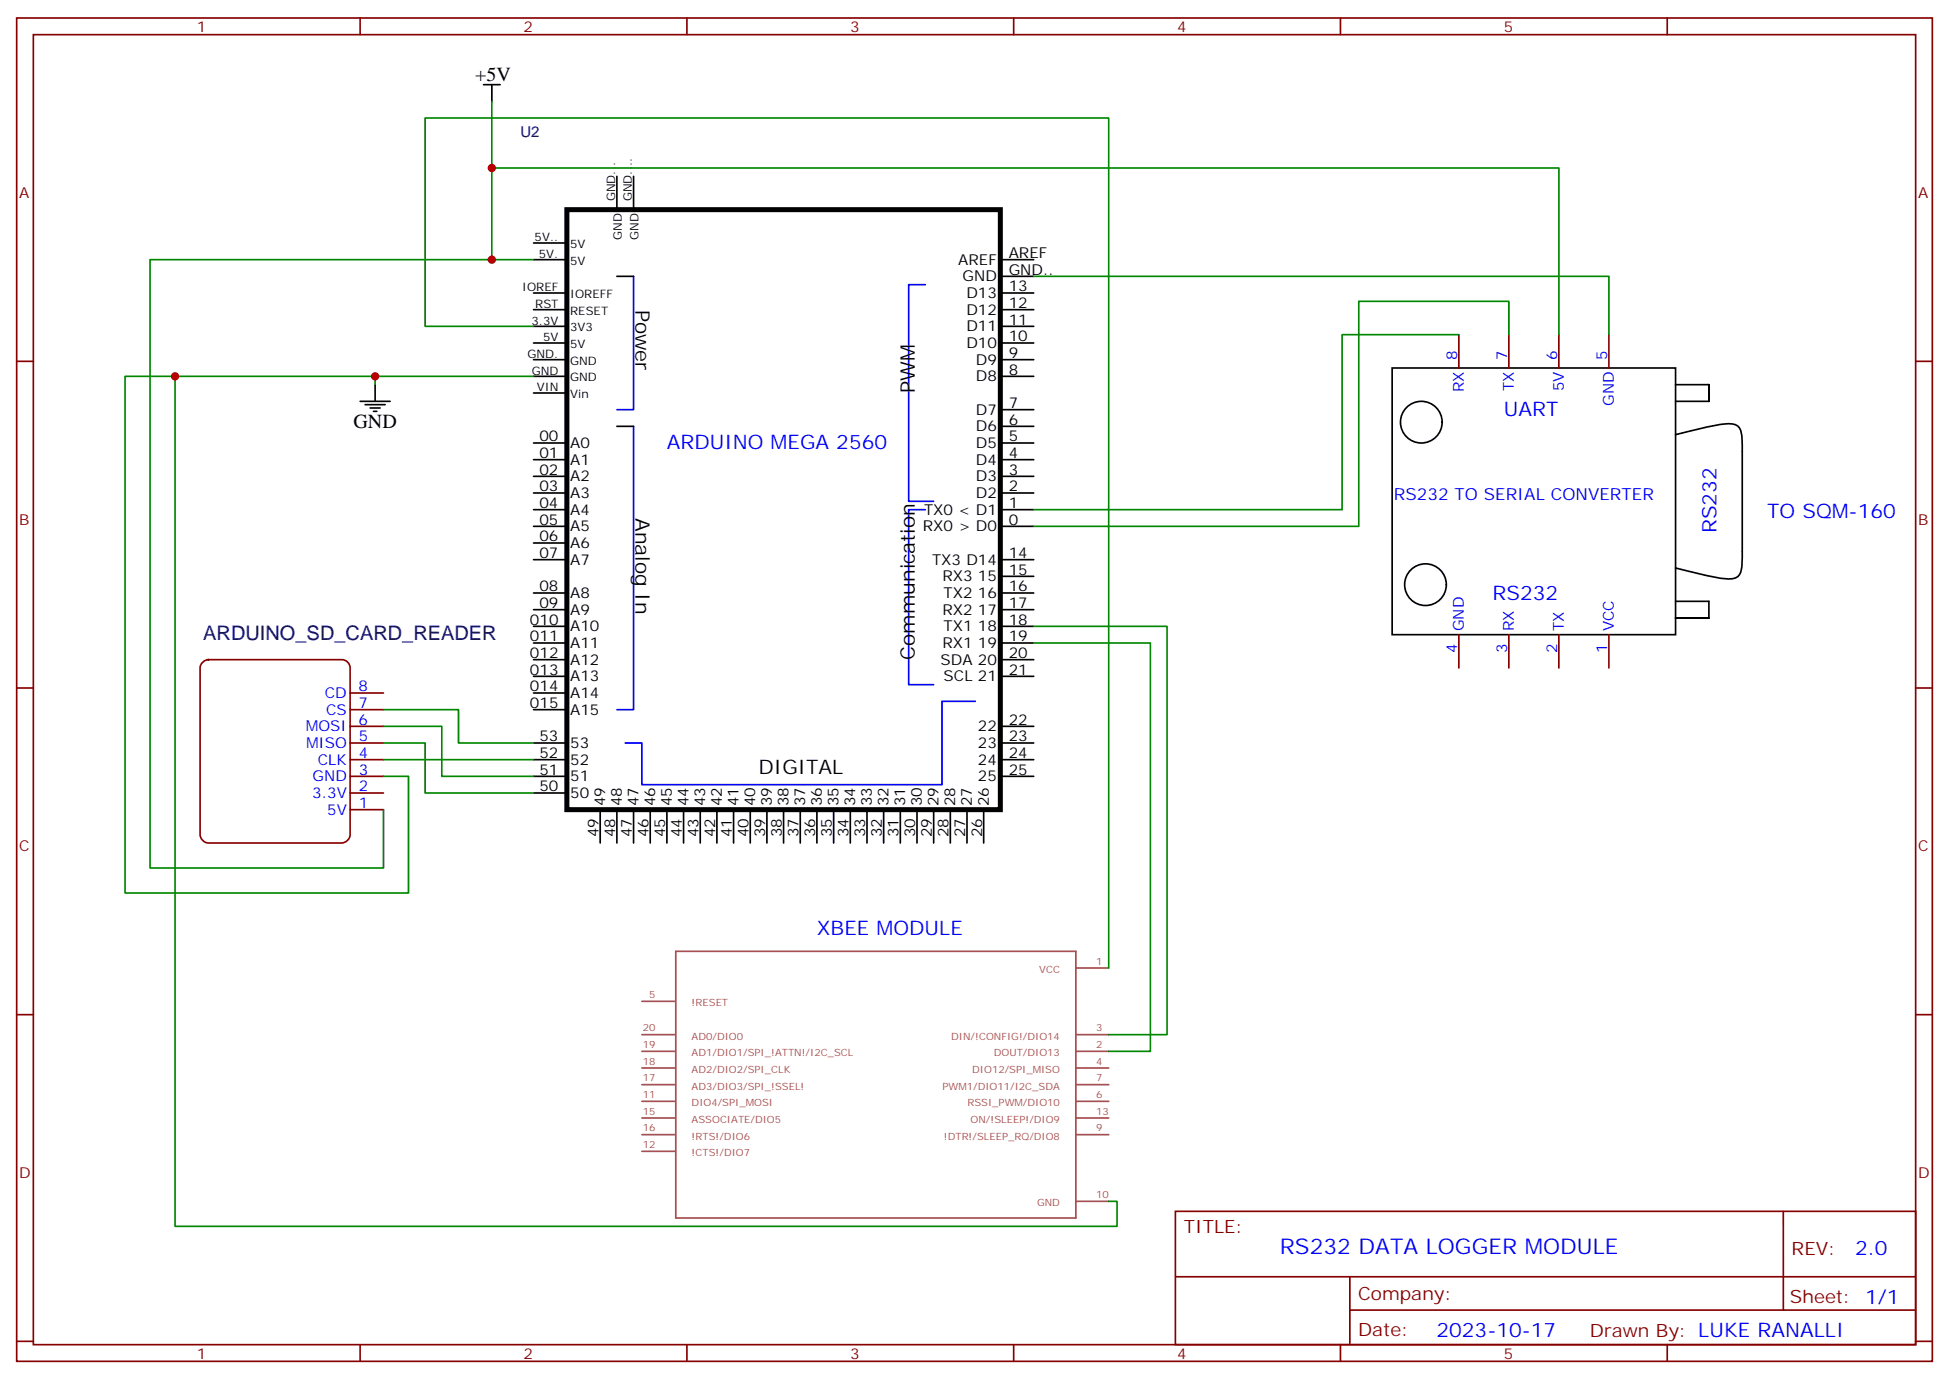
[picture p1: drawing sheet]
<svg xmlns="http://www.w3.org/2000/svg" width="412mm" height="292mm" viewBox="0 0 412 292" stroke-linecap="round" stroke-linejoin="round" font-family="sans-serif">
<g fill="none" stroke="#870000" stroke-width=".35">
<path d="M3.5 3.8h405.4v284.3h-405.4zM7.1 7.3h398.2v277.3h-398.2zM76.2 3.8v3.5M145.3 3.8v3.5M214.5 3.8v3.5M283.6 3.8v3.5M352.8 3.8v3.5M3.5 76.5h3.6M308.7 70.8v7.1M319.3 70.8v7.1M329.8 70.8v7.1M340.4 70.8v7.1"/>
<path d="M405.3 76.5h3.6M308.7 134.3v7.1M319.3 134.3v7.1M329.8 134.3v7.1M340.4 134.3v7.1M3.5 145.6h3.6M42.9 140.1l1.2-.5h28.2a1.76 1.76 0 0 1 1.8 1.8v35.3a1.89 1.89 0 0 1-1.8 1.7h-28.2a1.89 1.89 0 0 1-1.8-1.7v-35.3l.1-.5zM74.1 157.3h7M74.1 153.7h7M74.1 150.2h7M74.1 146.7h7M405.3 145.6h3.6"/>
<path d="M74.1 171.4h7M74.1 167.9h7M74.1 164.3h7M74.1 160.8h7M3.5 214.8h3.6M405.3 214.8h3.6M248.7 256.4h156.6v28.2h-156.6zM377.3 256.4v20.9M248.7 270.2h156.5M285.6 277.3h119.6M285.6 270.2v14.2M3.5 283.9h3.6"/>
<path d="M76.2 284.6v3.5M145.3 284.6v3.5M214.5 284.6v3.5M283.6 284.6v3.5M352.8 284.6v3.5M405.3 283.9h3.6"/>
</g>
<g fill="none" stroke="#a64a4a" stroke-width=".35">
<path d="M135.8 219h7M135.8 211.9h7M143 201.4h84.7v56.4h-84.7zM227.7 204.9h6.9M227.7 219h6.9M135.8 222.5h7M135.8 226.1h7M135.8 233.1h7M135.8 229.6h7M135.8 236.6h7M227.7 222.5h6.9M227.7 226.1h6.9"/>
<path d="M227.7 233.1h6.9M227.7 229.6h6.9M227.7 236.6h6.9M135.8 240.2h7M135.8 243.7h7M227.7 240.2h6.9M227.7 254.3h6.9"/>
</g>
<g fill="none" stroke="#000" stroke-width=".35">
<path d="M102.3 17.9h3.5M104.1 17.9v3.5M130.5 37.3v7.1M134.1 37.3v7.1M112.9 55h7M112.9 51.4h7M130.5 58.5h3.6M211.7 55h7M211.7 58.5h7M112.9 79.7h7M112.9 76.1h7M112.9 72.6h7"/>
<path d="M112.9 69.1h7M112.9 65.5h7M112.9 62h7M211.7 79.7h7M211.7 76.1h7M211.7 72.6h7M211.7 69.1h7M211.7 65.5h7M211.7 62h7M294.6 77.9h59.9v56.4h-59.9zM76.2 84.9h6.3M77.3 85.7h4.2"/>
<path d="M78.3 86.4h2.1M79 87.1h.7M79.4 81.4v3.5M112.9 93.8h7M112.9 97.3h7M112.9 83.2h7M130.5 90.2h3.6M211.7 93.8h7M211.7 97.3h7M211.7 86.7h7M211.7 90.2h7M354.5 92l5.3-1.3a21.1 21.1 0 0 1 7.1-.9 2.18 2.18 0 0 1 1.6 2.1l.1 2.2v24a6.6 6.6 0 0 1-.6 3.6 3.1 3.1 0 0 1-3.1 .8l-3.1-.5-7.3-1.8"/>
<path d="M354.5 84.9h7.1M354.5 81.4h7.1M361.6 84.9v-3.5v3.5M112.9 100.8h7M112.9 104.4h7M112.9 107.9h7M112.9 111.4h7M112.9 114.9h7M112.9 118.5h7M211.7 100.8h7M211.7 104.4h7M211.7 107.9h7"/>
<path d="M211.7 111.4h7M211.7 118.5h7M112.9 125.5h7M112.9 129h7M112.9 132.6h7M112.9 136.1h7M112.9 139.6h7M211.7 125.5h7M211.7 129h7M211.7 132.6h7M211.7 136.1h7M211.7 139.6h7"/>
<path d="M211.7 122h7M354.5 130.8h7.1h-7.1M354.5 127.3h7.1v3.5M112.9 143.2h7M112.9 146.7h7M112.9 150.2h7M112.9 157.3h7M211.7 143.2h7M211.7 157.3h7M211.7 153.7h7M112.9 160.8h7M112.9 164.3h7"/>
<path d="M112.9 167.9h7M127 171.4v7M130.5 171.4v7M134.1 171.4v7M137.6 171.4v7M141.1 171.4v7M144.6 171.4v7M148.2 171.4v7M151.7 171.4v7M155.2 171.4v7M158.7 171.4v7M162.3 171.4v7"/>
<path d="M165.8 171.4v7M169.3 171.4v7M172.9 171.4v7M176.4 171.4v7M179.9 171.4v7M183.4 171.4v7M187 171.4v7M190.5 171.4v7M194 171.4v7M197.6 171.4v7M201.1 171.4v7M204.6 171.4v7"/>
<path d="M208.1 171.4v7M211.7 160.8h7M211.7 164.3h7"/>
<circle cx="300.7" cy="89.4" r="4.4"/>
<circle cx="301.6" cy="123.8" r="4.4"/>
</g>
<path d="M119.9 44.4h91.8v127h-91.8z" fill="none" stroke="#000" stroke-width="1.1"/>
<path d="M134.1 58.5v28.2h-3.6M195.8 60.3h-3.5v45.8h5.3M134.1 90.2v60h-3.6M195.8 107.9h-3.5v37h5.3M206.4 148.4h-7.1v17.7h-63.5v-8.8h-3.5" fill="none" stroke="#00f" stroke-width=".35"/>
<g fill="none" stroke="#008700" stroke-width=".35">
<path d="M104.1 21.4v33.6h8.8M104.1 35.6h225.7v35.2M104.1 55h-72.4v128.7h49.4v-12.3M218.7 58.5h121.7v12.3M37 79.7v179.9h199.4v-5.3h-1.8M79.4 79.7h-52.9v109.3h59.9v-24.7h-5.3M112.9 79.7h-33.5v1.7M112.9 69.1h-22.9v-44.1h144.6v179.9M308.7 70.8h-24.7v37.1h-65.3M319.3 70.8v-7h-31.8v47.6h-68.8M218.7 136.1h24.7v86.4h-8.8M218.7 132.6h28.2v86.4h-12.3"/>
<path d="M81.1 157.3h8.9v10.6h22.9M81.1 153.7h12.4v10.6h19.4M81.1 150.2h15.9v7.1h15.9M81.1 160.8h31.8"/>
</g>
<g fill="#c00">
<circle cx="104.1" cy="55" r=".88"/>
<circle cx="104.1" cy="35.6" r=".88"/>
<circle cx="79.4" cy="79.7" r=".88"/>
<circle cx="37" cy="79.7" r=".88"/>
</g>
<text font-size="4.6" fill="#00f" x="270.8" y="265.4">RS232 DATA LOGGER MODULE</text>
<g font-size="4.2">
<text x="100.5" y="17.2">+5V</text>
<text x="134.5" y="65.5" transform="rotate(90 134.5 65.5)">Power</text>
<text x="193.6" y="83.2" transform="rotate(-90 193.6 83.2)">PWM</text>
<text x="74.8" y="90.6">GND</text>
<text x="134.5" y="109.6" transform="rotate(90 134.5 109.6)">Analog In</text>
<text x="193.6" y="139.6" transform="rotate(-90 193.6 139.6)">Communication</text>
<text x="160.5" y="163.9">DIGITAL</text>
</g>
<g font-size="4.2" fill="#00f">
<text x="318.2" y="88.1">UART</text>
<text x="141.1" y="95.1">ARDUINO MEGA 2560</text>
<text x="363.2" y="112.8" transform="rotate(-90 363.2 112.8)">RS232</text>
<text x="373.9" y="109.6">TO SQM-160</text>
<text x="315.8" y="126.9">RS232</text>
<text x="172.9" y="197.8">XBEE MODULE</text>
<text x="392.5" y="265.7">2.0</text>
<text x="304" y="283">2023-10-17</text>
</g>
<text font-size="4.2" fill="#000080" x="43" y="135.4">ARDUINO_SD_CARD_READER</text>
<g font-size="3.9" fill="#800">
<text x="250.5" y="261">TITLE:</text>
<text x="379.1" y="265.7">REV:</text>
<text x="287.4" y="275.2">Company:</text>
<text x="378.7" y="275.8">Sheet: 1/1</text>
<text x="287.4" y="282.9">Date:</text>
<text x="336.4" y="282.9">Drawn By: LUKE RANALLI</text>
</g>
<text font-size="3.5" fill="#00f" x="295" y="105.9">RS232 TO SERIAL CONVERTER</text>
<g font-size="3.2" fill="#800">
<text x="41.6" y="6.8">1</text>
<text x="110.8" y="6.8">2</text>
<text x="179.9" y="6.8">3</text>
<text x="249.1" y="6.8">4</text>
<text x="318.2" y="6.8">5</text>
<text x="4.1" y="41.9">A</text>
<text x="405.9" y="41.9">A</text>
<text x="4.1" y="111.1">B</text>
<text x="405.9" y="111.1">B</text>
<text x="4.1" y="180.2">C</text>
<text x="405.9" y="180.2">C</text>
<text x="4.1" y="249.3">D</text>
<text x="405.9" y="249.3">D</text>
<text x="41.6" y="287.6">1</text>
<text x="110.8" y="287.6">2</text>
<text x="179.9" y="287.6">3</text>
<text x="249.1" y="287.6">4</text>
<text x="318.2" y="287.6">5</text>
</g>
<text font-size="3.2" fill="#000080" x="110.1" y="29">U2</text>
<g font-size="3.2">
<text x="202.8" y="56">AREF</text>
<text x="203.7" y="59.5">GND</text>
<text x="213.4" y="54.6">AREF</text>
<text x="213.4" y="58.1">GND..</text>
<text x="204.5" y="63.1">D13</text>
<text x="213.4" y="61.7">13</text>
<text x="213.4" y="65.2">12</text>
<text x="204.5" y="70.1">D11</text>
<text x="204.5" y="66.6">D12</text>
<text x="213.4" y="68.7">11</text>
<text x="204.5" y="73.7">D10</text>
<text x="206.5" y="77.2">D9</text>
<text x="213.4" y="75.8">9</text>
<text x="213.4" y="72.2">10</text>
<text x="206.5" y="80.7">D8</text>
<text x="213.4" y="79.3">8</text>
<text x="206.5" y="87.8">D7</text>
<text x="213.4" y="86.4">7</text>
<text x="213.4" y="89.9">6</text>
<text x="114.1" y="93.4">00</text>
<text x="120.6" y="94.8">A0</text>
<text x="206.5" y="94.8">D5</text>
<text x="206.5" y="91.3">D6</text>
<text x="213.4" y="93.4">5</text>
<text x="114.1" y="96.9">01</text>
<text x="114.1" y="100.5">02</text>
<text x="120.6" y="98.4">A1</text>
<text x="120.6" y="101.9">A2</text>
<text x="206.5" y="101.9">D3</text>
<text x="206.5" y="98.4">D4</text>
<text x="213.4" y="100.5">3</text>
<text x="213.4" y="96.9">4</text>
<text x="114.1" y="104">03</text>
<text x="114.1" y="107.5">04</text>
<text x="120.6" y="105.4">A3</text>
<text x="206.5" y="105.4">D2</text>
<text x="213.4" y="107.5">1</text>
<text x="213.4" y="104">2</text>
<text x="114.1" y="111.1">05</text>
<text x="120.6" y="108.9">A4</text>
<text x="120.6" y="112.5">A5</text>
<text x="195.3" y="112.5">RX0 &gt; D0</text>
<text x="195.5" y="108.9">TX0 &lt; D1</text>
<text x="213.4" y="111.1">0</text>
<text x="114.1" y="114.6">06</text>
<text x="114.1" y="118.1">07</text>
<text x="120.6" y="116">A6</text>
<text x="120.6" y="119.5">A7</text>
<text x="197.2" y="119.5">TX3 D14</text>
<text x="213.4" y="118.1">14</text>
<text x="114.1" y="125.2">08</text>
<text x="199.4" y="123">RX3 15</text>
<text x="213.4" y="125.2">16</text>
<text x="213.4" y="121.6">15</text>
<text x="114.1" y="128.7">09</text>
<text x="120.6" y="126.6">A8</text>
<text x="120.6" y="130.1">A9</text>
<text x="199.4" y="130.1">RX2 17</text>
<text x="199.7" y="126.6">TX2 16</text>
<text x="213.4" y="128.7">17</text>
<text x="112.1" y="132.2">010</text>
<text x="112.1" y="135.7">011</text>
<text x="120.6" y="133.6">A10</text>
<text x="120.6" y="137.2">A11</text>
<text x="199.4" y="137.2">RX1 19</text>
<text x="199.7" y="133.6">TX1 18</text>
<text x="213.4" y="135.7">19</text>
<text x="213.4" y="132.2">18</text>
<text x="112.1" y="139.3">012</text>
<text x="112.1" y="142.8">013</text>
<text x="120.6" y="140.7">A12</text>
<text x="199" y="140.7">SDA 20</text>
<text x="213.4" y="142.8">21</text>
<text x="213.4" y="139.3">20</text>
<text x="112.1" y="146.3">014</text>
<text x="112.1" y="149.9">015</text>
<text x="120.6" y="144.2">A13</text>
<text x="120.6" y="147.7">A14</text>
<text x="199.7" y="144.2">SCL 21</text>
<text x="120.6" y="151.3">A15</text>
<text x="206.9" y="154.8">22</text>
<text x="213.4" y="153.4">22</text>
<text x="114.1" y="156.9">53</text>
<text x="114.1" y="160.4">52</text>
<text x="120.6" y="158.3">53</text>
<text x="120.6" y="161.9">52</text>
<text x="206.9" y="161.9">24</text>
<text x="206.9" y="158.3">23</text>
<text x="213.4" y="160.4">24</text>
<text x="213.4" y="156.9">23</text>
<text x="114.1" y="164">51</text>
<text x="114.1" y="167.5">50</text>
<text x="120.6" y="165.4">51</text>
<text x="206.9" y="165.4">25</text>
<text x="213.4" y="164">25</text>
<text x="120.6" y="168.9">50</text>
<text x="128.1" y="170.7" transform="rotate(-90 128.1 170.7)">49</text>
<text x="131.6" y="170.7" transform="rotate(-90 131.6 170.7)">48</text>
<text x="135.1" y="170.7" transform="rotate(-90 135.1 170.7)">47</text>
<text x="138.6" y="170.7" transform="rotate(-90 138.6 170.7)">46</text>
<text x="142.2" y="170.7" transform="rotate(-90 142.2 170.7)">45</text>
<text x="145.7" y="170.7" transform="rotate(-90 145.7 170.7)">44</text>
<text x="149.2" y="170.7" transform="rotate(-90 149.2 170.7)">43</text>
<text x="152.8" y="170.7" transform="rotate(-90 152.8 170.7)">42</text>
<text x="156.3" y="170.7" transform="rotate(-90 156.3 170.7)">41</text>
<text x="159.8" y="170.7" transform="rotate(-90 159.8 170.7)">40</text>
<text x="163.3" y="170.7" transform="rotate(-90 163.3 170.7)">39</text>
<text x="166.9" y="170.7" transform="rotate(-90 166.9 170.7)">38</text>
<text x="170.4" y="170.7" transform="rotate(-90 170.4 170.7)">37</text>
<text x="173.9" y="170.7" transform="rotate(-90 173.9 170.7)">36</text>
<text x="177.4" y="170.7" transform="rotate(-90 177.4 170.7)">35</text>
<text x="181" y="170.7" transform="rotate(-90 181 170.7)">34</text>
<text x="184.5" y="170.7" transform="rotate(-90 184.5 170.7)">33</text>
<text x="188" y="170.7" transform="rotate(-90 188 170.7)">32</text>
<text x="191.6" y="170.7" transform="rotate(-90 191.6 170.7)">31</text>
<text x="195.1" y="170.7" transform="rotate(-90 195.1 170.7)">30</text>
<text x="198.6" y="170.7" transform="rotate(-90 198.6 170.7)">29</text>
<text x="202.1" y="170.7" transform="rotate(-90 202.1 170.7)">28</text>
<text x="205.7" y="170.7" transform="rotate(-90 205.7 170.7)">27</text>
<text x="209.2" y="170.7" transform="rotate(-90 209.2 170.7)">26</text>
<text x="126.6" y="177.2" transform="rotate(-90 126.6 177.2)">49</text>
<text x="130.2" y="177.2" transform="rotate(-90 130.2 177.2)">48</text>
<text x="133.7" y="177.2" transform="rotate(-90 133.7 177.2)">47</text>
<text x="137.2" y="177.2" transform="rotate(-90 137.2 177.2)">46</text>
<text x="140.8" y="177.2" transform="rotate(-90 140.8 177.2)">45</text>
<text x="144.3" y="177.2" transform="rotate(-90 144.3 177.2)">44</text>
<text x="147.8" y="177.2" transform="rotate(-90 147.8 177.2)">43</text>
<text x="151.3" y="177.2" transform="rotate(-90 151.3 177.2)">42</text>
<text x="154.9" y="177.2" transform="rotate(-90 154.9 177.2)">41</text>
<text x="158.4" y="177.2" transform="rotate(-90 158.4 177.2)">40</text>
<text x="161.9" y="177.2" transform="rotate(-90 161.9 177.2)">39</text>
<text x="165.5" y="177.2" transform="rotate(-90 165.5 177.2)">38</text>
<text x="169" y="177.2" transform="rotate(-90 169 177.2)">37</text>
<text x="172.5" y="177.2" transform="rotate(-90 172.5 177.2)">36</text>
<text x="176" y="177.2" transform="rotate(-90 176 177.2)">35</text>
<text x="179.6" y="177.2" transform="rotate(-90 179.6 177.2)">34</text>
<text x="183.1" y="177.2" transform="rotate(-90 183.1 177.2)">33</text>
<text x="186.6" y="177.2" transform="rotate(-90 186.6 177.2)">32</text>
<text x="190.1" y="177.2" transform="rotate(-90 190.1 177.2)">31</text>
<text x="193.7" y="177.2" transform="rotate(-90 193.7 177.2)">30</text>
<text x="197.2" y="177.2" transform="rotate(-90 197.2 177.2)">29</text>
<text x="200.7" y="177.2" transform="rotate(-90 200.7 177.2)">28</text>
<text x="204.3" y="177.2" transform="rotate(-90 204.3 177.2)">27</text>
<text x="207.8" y="177.2" transform="rotate(-90 207.8 177.2)">26</text>
</g>
<g font-size="3.2" fill="#00f">
<text x="308.3" y="76.1" transform="rotate(-90 308.3 76.1)">8</text>
<text x="318.9" y="76.1" transform="rotate(-90 318.9 76.1)">7</text>
<text x="329.5" y="76.1" transform="rotate(-90 329.5 76.1)">6</text>
<text x="340.1" y="76.1" transform="rotate(-90 340.1 76.1)">5</text>
<text x="309.7" y="83" transform="rotate(-90 309.7 83)">RX</text>
<text x="320.3" y="82.7" transform="rotate(-90 320.3 82.7)">TX</text>
<text x="330.9" y="82.8" transform="rotate(-90 330.9 82.8)">5V</text>
<text x="341.5" y="85.9" transform="rotate(-90 341.5 85.9)">GND</text>
<text x="309.7" y="133.6" transform="rotate(-90 309.7 133.6)">GND</text>
<text x="320.3" y="133.6" transform="rotate(-90 320.3 133.6)">RX</text>
<text x="330.9" y="133.6" transform="rotate(-90 330.9 133.6)">TX</text>
<text x="341.5" y="133.6" transform="rotate(-90 341.5 133.6)">VCC</text>
<text x="308.3" y="138.1" transform="rotate(-90 308.3 138.1)">4</text>
<text x="318.9" y="138.1" transform="rotate(-90 318.9 138.1)">3</text>
<text x="329.5" y="138.1" transform="rotate(-90 329.5 138.1)">2</text>
<text x="340.1" y="138.1" transform="rotate(-90 340.1 138.1)">1</text>
<text x="68.7" y="147.7">CD</text>
<text x="75.8" y="149.9">7</text>
<text x="75.8" y="146.3">8</text>
<text x="64.7" y="154.8">MOSI</text>
<text x="69" y="151.3">CS</text>
<text x="75.8" y="153.4">6</text>
<text x="64.8" y="158.3">MISO</text>
<text x="67.3" y="161.9">CLK</text>
<text x="75.9" y="160.5">4</text>
<text x="75.9" y="156.9">5</text>
<text x="66.1" y="165.4">GND</text>
<text x="75.9" y="167.5">2</text>
<text x="75.9" y="164">3</text>
<text x="66.1" y="168.9">3.3V</text>
<text x="69.2" y="172.5">5V</text>
<text x="75.9" y="171">1</text>
</g>
<g font-size="2.5">
<text x="130.2" y="42.6" transform="rotate(-90 130.2 42.6)">GND...</text>
<text x="133.7" y="42.6" transform="rotate(-90 133.7 42.6)">GND....</text>
<text x="113.1" y="51.1">5V..</text>
<text x="120.6" y="52.5">5V</text>
<text x="131.6" y="50.7" transform="rotate(-90 131.6 50.7)">GND</text>
<text x="135.1" y="50.7" transform="rotate(-90 135.1 50.7)">GND</text>
<text x="114" y="54.6">5V.</text>
<text x="120.6" y="56">5V</text>
<text x="110.5" y="61.7">IOREF</text>
<text x="113.3" y="65.2">RST</text>
<text x="120.6" y="63.1">IOREFF</text>
<text x="112.5" y="68.7">3.3V</text>
<text x="120.6" y="70.1">3V3</text>
<text x="120.6" y="66.6">RESET</text>
<text x="111.6" y="75.8">GND.</text>
<text x="114.9" y="72.2">5V</text>
<text x="120.6" y="77.2">GND</text>
<text x="120.6" y="73.7">5V</text>
<text x="112.5" y="79.3">GND</text>
<text x="113.6" y="82.8">VIN</text>
<text x="120.6" y="80.7">GND</text>
<text x="120.6" y="84.2">Vin</text>
</g>
<g font-size="2.1" fill="#a54b4b">
<text x="219.9" y="205.9">VCC</text>
<text x="231.9" y="204.2">1</text>
<text x="137.4" y="211.3">5</text>
<text x="146.3" y="213">!RESET</text>
<text x="136" y="221.8">19</text>
<text x="136" y="218.3">20</text>
<text x="146.3" y="220">AD0/DIO0</text>
<text x="201.3" y="220">DIN/!CONFIG!/DIO14</text>
<text x="231.9" y="221.8">2</text>
<text x="231.9" y="218.3">3</text>
<text x="136" y="225.4">18</text>
<text x="146.3" y="227.1">AD2/DIO2/SPI_CLK</text>
<text x="146.3" y="223.6">AD1/DIO1/SPI_!ATTN!/I2C_SCL</text>
<text x="205.7" y="227.1">DIO12/SPI_MISO</text>
<text x="210.3" y="223.6">DOUT/DIO13</text>
<text x="231.9" y="225.4">4</text>
<text x="136" y="232.4">11</text>
<text x="136" y="228.9">17</text>
<text x="146.3" y="230.6">AD3/DIO3/SPI_!SSEL!</text>
<text x="199.4" y="230.6">PWM1/DIO11/I2C_SDA</text>
<text x="231.9" y="232.4">6</text>
<text x="231.9" y="228.9">7</text>
<text x="136" y="235.9">15</text>
<text x="136" y="239.5">16</text>
<text x="146.3" y="234.2">DIO4/SPI_MOSI</text>
<text x="146.3" y="237.7">ASSOCIATE/DIO5</text>
<text x="204.7" y="234.2">RSSI_PWM/DIO10</text>
<text x="205.4" y="237.7">ON/!SLEEP!/DIO9</text>
<text x="231.9" y="239.5">9</text>
<text x="231.9" y="235.9">13</text>
<text x="136" y="243">12</text>
<text x="146.3" y="244.7">!CTS!/DIO7</text>
<text x="146.3" y="241.2">!RTS!/DIO6</text>
<text x="199.7" y="241.2">!DTR!/SLEEP_RQ/DIO8</text>
<text x="219.4" y="255.3">GND</text>
<text x="231.9" y="253.6">10</text>
</g>
</svg>
